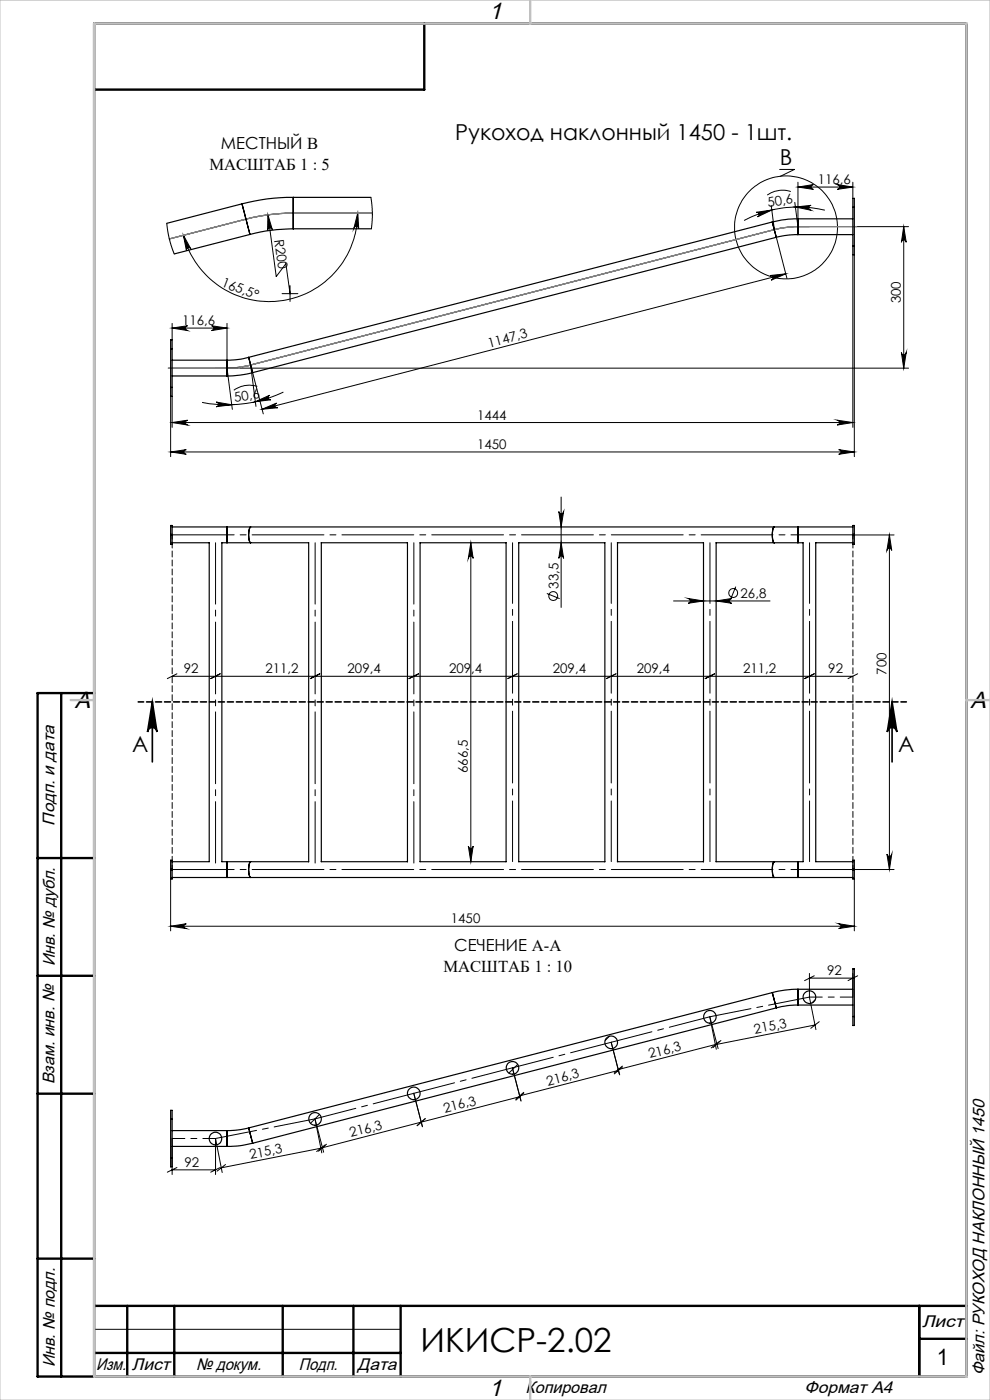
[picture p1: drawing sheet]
<svg xmlns="http://www.w3.org/2000/svg" width="210mm" height="297mm" viewBox="0 0 210 297" stroke-linecap="round" stroke-linejoin="round" font-family="sans-serif">
<g fill="none" stroke="#000" stroke-width=".21">
<path d="M165.4 35.9h3.1l-2.9 1.5M169.3 38.7v7.7M169.3 39.7h11.6M169.3 39.7l3.2-.5a.51 .51 0 0 0-.4 .5 .51 .51 0 0 0 .4 .5zM177.6 39.2l3.3 .5-3.3 .5a.51 .51 0 0 0 .5-.5 .51 .51 0 0 0-.5-.5zM180.9 38.7v3.4M35.4 47.4l.5 3.2 1.1 3.3M38.9 49.9l1.6 2.9a.51 .51 0 0 0-.7-.3 .51 .51 0 0 0-.3 .7zM56.8 45.6l1 3.2a.52 .52 0 0 0-.6-.4 .52 .52 0 0 0-.4 .5zM56.8 45.6l1.8 13.1 2-2.8 .9 6.4M75.9 45.2l.2 3.3a.52 .52 0 0 0-.5-.5 .52 .52 0 0 0-.5 .4zM75.9 45.2a18.8 18.8 0 0 1-16.4 18.6 18.8 18.8 0 0 1-20.6-13.9"/>
<path d="M78.7 41.9l.3 2.9-.2 3.7M160.4 45l3.3-.4-3 1.4a.5 .5 0 0 0 .3-.6 .5 .5 0 0 0-.6-.4zM163.3 58.5l3.4-.4-3.1 1.3a.51 .51 0 0 0 .4-.6 .51 .51 0 0 0-.7-.3zM163.6 43.6l.7 5.1M164.7 50.3l2.2 8.8M166.7 58.1l-111.1 28.7M167.7 40.6a5.6 5.6 0 0 0-5 .8M168.6 42.9l.7 5.2M168.7 43.9l3.3-.3a.51 .51 0 0 0-.5 .4 .51 .51 0 0 0 .5 .6zM175 44.6a24.1 24.1 0 0 0-17.2 2.2M180.9 54.1v36.6M181.2 54.1v42.8"/>
<path d="M181.7 48.1h11M191.7 48.1v30M191.7 48.1l.5 3.3a.51 .51 0 0 0-.5-.5 .51 .51 0 0 0-.5 .5zM36.5 68.6v3.5M36.5 69.6h11.7M36.5 69.6l3.3-.5a.51 .51 0 0 0-.5 .5 .51 .51 0 0 0 .5 .5zM44.9 69.1l3.3 .5-3.3 .5a.51 .51 0 0 0 .4-.5 .51 .51 0 0 0-.4-.5zM48.2 68.6v7.8M53.2 77.4l1.1 8.8M53.6 79.1l2.2 8.7M59.8 62.3h3.4M61.5 60.6v3.4"/>
<path d="M191.2 74.8a.51 .51 0 0 0 .5 .5 .51 .51 0 0 0 .5-.5l-.5 3.3zM192.7 78.1h-144.5l1.1 8.8M36.2 84.1v12.8M36.2 95.9h145M36.2 95.9l3.3-.5a.49 .49 0 0 0-.5 .5 .49 .49 0 0 0 .5 .5zM36.5 84.1v6.6M36.5 89.6h144.4M36.5 89.6l3.3-.5a.51 .51 0 0 0-.5 .6 .51 .51 0 0 0 .5 .5zM45.9 85.3l3.2 .6-3.3 .4a.49 .49 0 0 0 .5-.5 .49 .49 0 0 0-.4-.5zM54.2 85.2l3-1.3a.5 .5 0 0 0-.3 .6 .5 .5 0 0 0 .6 .3zM54.6 82a5.6 5.6 0 0 0-5 .8M55.6 86.8l3.1-1.3a.51 .51 0 0 0-.4 .6 .51 .51 0 0 0 .6 .4z"/>
<path d="M60.1 83.2a27.9 27.9 0 0 1-17.2 2.2M177.6 89.1l3.3 .5-3.3 .6a.51 .51 0 0 0 .5-.5 .51 .51 0 0 0-.5-.6zM177.9 95.4l3.3 .5-3.3 .5a.49 .49 0 0 0 .5-.5 .49 .49 0 0 0-.5-.5zM99.9 115.1l.5 3.4a.51 .51 0 0 0-.5-.5 .51 .51 0 0 0-.6 .5zM99.9 115.1v67.7M118.5 108.5a.51 .51 0 0 0 .5 .5 .51 .51 0 0 0 .6-.5l-.6 3.3zM119 115.1l.6 3.4a.51 .51 0 0 0-.6-.5 .51 .51 0 0 0-.5 .5zM119 105.4v23.5M181.2 113.5h8.5M188.7 113.5l.5 3.3a.51 .51 0 0 0-.6-.5 .51 .51 0 0 0-.5 .5zM188.7 113.5v71M116 125.9l2.7 1.1"/>
<path d="M142.9 127.5h20.4M145.9 127l3.3 .5-3.3 .5a.51 .51 0 0 0 .5-.5 .51 .51 0 0 0-.5-.5zM151.9 127.5l3.3-.5a.51 .51 0 0 0-.4 .5 .51 .51 0 0 0 .4 .5zM156.1 124.5l-1.1 2.6M36.5 143.5h144.4M37.5 142.9l-2 1.1M46.7 142.9l-2 1.1M67.8 142.9l-2 1.1M88.8 142.9l-2.1 1.1M109.7 142.9l-2 1.1M130.7 142.9l-2.1 1.1M151.6 142.9l-2 1.1"/>
<path d="M172.7 142.9l-2 1.1M181.9 142.9l-2 1.1M99.3 179.5a.51 .51 0 0 0 .6 .5 .51 .51 0 0 0 .5-.5l-.5 3.3zM36.2 186.5v11M36.2 196.5h145M36.2 196.5l3.3-.5a.51 .51 0 0 0-.5 .5 .51 .51 0 0 0 .5 .5zM177.9 196l3.3 .5-3.3 .5a.51 .51 0 0 0 .5-.5 .51 .51 0 0 0-.5-.5zM181.2 186.5v11M181.2 184.5h8.5M188.1 181.2a.51 .51 0 0 0 .5 .4 .51 .51 0 0 0 .6-.4l-.5 3.3zM129.3 219.8l-.9 .9M171.7 206.5v5.1l1.4 6.8"/>
<path d="M171.7 207.5h9.2M172.7 207l-2 1M172.9 217.4l-21.1 4.2M172.9 212.1l-.7 .7M173.8 216.7l-1.8 1.5M180.9 206.5v5.1M181.9 207l-2 1M67.8 236.4l-1.9 1.9M87.8 231.9l1.8 7.1M88.5 238.8l1.7-1.5-1.7 1.5M108.7 226.6l1.8 7M109.8 225.8l-1.8 1.8"/>
<path d="M110.3 232.7l-41.9 10.8M111.1 231.7l-1.7 1.5M111.1 231.9l-1.7 1.5M131.2 227.1l-21 5.4M131.4 227.9l-1.8-6.8 1.8 6.9M132 226.2l-1.7 1.4M132 226.3l-1.7 1.5M152.1 221.5l-21 5.4M152.3 222.5l-1.7-6.8 1.3 6.9M152.6 220.9l-1.8 1.4M152.9 220.7l-1.7 1.5M36.5 241.5v7.7"/>
<path d="M36.5 248.2h9.2M37.5 247.7l-2 1M46.7 247.7l-2 1M47.1 248.7l-1.4-7.2v7.7M47.8 247l-1.8 1.5M68.1 243.6l-21.2 4.2M68.7 244.4l-1.9-7 1.5 7.2M69 242.9l-1.8 1.4M69.3 242.7l-1.7 1.5M20 282h65"/>
<circle cx="166.7" cy="48.2" r="10.9"/>
<circle cx="117.4" cy="126.4" r=".93"/>
<circle cx="155.5" cy="125.8" r=".94"/>
</g>
<path d="M32.3 148.9l1 6.4a1.01 1.01 0 0 0-1-1 1.01 1.01 0 0 0-1 1zM32.3 148.9v12.7M189.2 148.9l1.1 6.4a1.02 1.02 0 0 0-1.1-1 1.02 1.02 0 0 0-1 1zM189.2 148.9v12.7" fill="none" stroke="#000" stroke-width=".35"/>
<path d="M79 45.2h-16.8a42.4 42.4 0 0 0-10 1.3l-16.3 4.2M181.7 48.1h-13.1l-3.7 .5-111.7 28.8a19.8 19.8 0 0 1-5 .7h-12.5" fill="none" stroke="#808080" stroke-width=".25"/>
<path d="M192.3 148.9h-163" fill="none" stroke="#000" stroke-width=".35" stroke-dasharray="1.3 .6" stroke-dashoffset=".1"/>
<path d="M45.7 115.1v68M66.8 115.1v68M87.8 115.1v68" fill="none" stroke="#000" stroke-width=".21" stroke-dasharray="15.2 1.3 1.3 1.3" stroke-dashoffset="2.2"/>
<path d="M108.7 115.1v67.7M129.7 115.1v67.7M150.6 115.1v67.7M171.7 115.1v67.7" fill="none" stroke="#000" stroke-width=".21" stroke-dasharray="15.2 1.3 1.3 1.3" stroke-dashoffset="2.4"/>
<path d="M181.2 113.5h-145M36.2 184.5h145" fill="none" stroke="#000" stroke-width=".21" stroke-dasharray="15.2 1.3 1.3 1.3" stroke-dashoffset="1.8"/>
<path d="M66.8 237.4l21-5.5M87.8 231.9l20.9-5.4M108.7 226.5l21-5.4M129.7 221.1l20.9-5.4" fill="none" stroke="#000" stroke-width=".21" stroke-dasharray="15.2 1.3 1.3 1.3" stroke-dashoffset="6.3"/>
<path d="M150.6 215.7l21.1-4.2M45.7 241.5l21.1-4.1" fill="none" stroke="#000" stroke-width=".21" stroke-dasharray="15.2 1.3 1.3 1.3" stroke-dashoffset="6.4"/>
<path d="M171.7 211.5h9.2M36.5 241.5h9.2" fill="none" stroke="#000" stroke-width=".21" stroke-dasharray="15.2 1.3 1.3 1.3" stroke-dashoffset="12.5"/>
<path d="M36.5 113.6v70.8M180.9 113.6v70.8" fill="none" stroke="#000" stroke-width=".21" stroke-dasharray="1.3 .6" stroke-dashoffset=".5"/>
<g fill="none" stroke="#000" stroke-width=".25">
<path d="M51.3 43.2l1.7 6.5M51.3 43.2l-15.9 4.2M53 49.7l-16 4.2M62.2 48.5a37.7 37.7 0 0 0-9.2 1.2M62.2 41.9a40.5 40.5 0 0 0-10.9 1.3M62.2 41.9v6.6M62.2 48.5h16.6M62.2 41.9h16.5M163.8 47.1l.9 3.2M163.8 47.1l-111.1 28.7M164.7 50.3l-111.1 28.8M169.3 49.8h-1.8l-2.8 .5"/>
<path d="M169.3 46.4a23.2 23.2 0 0 0-5.5 .7M169.3 46.4v3.4M169.3 49.8h11.6M169.3 46.4h11.6M180.9 52.2v1.9h.3v-1.9M180.9 44v-1.9h.3v1.9M180.9 44h.3M180.9 52.2h.3M180.9 44v8.2M181.2 44v8.2M36.2 74v-1.9h.3v1.9M36.2 74h.3"/>
<path d="M36.2 74v8.2M36.5 79.8h11.7M36.5 76.4h11.7M36.5 74v8.2M48.2 76.4v3.4M52.7 75.8a16.6 16.6 0 0 1-4.5 .6M52.7 75.8l.9 3.3M53.6 79.1a21 21 0 0 1-5.4 .7M36.2 82.2v1.9h.3v-1.9M36.2 82.2h.3M36.2 113.6v1.9h.3v-1.9M36.2 113.4v-1.9h.3v1.9"/>
<path d="M36.2 113.4v.2M36.2 113.4h.3M36.2 113.6h.3M36.5 113.4v.2M36.5 115.1h7.9v67.7h-7.9M36.5 111.8h11.7M48.2 115.1h5M48.2 111.8h5M48.2 111.8v3.3M48.2 115.1h-1.1v67.7h1.1M53.2 111.8a3.5 3.5 0 0 0 0 3.3M53.2 115.1h12.3v67.7"/>
<path d="M53.2 111.8h111.1M110 115.1h18.3v67.7M110 115.1v67.7M131 115.1h18.2v67.7M131 115.1v67.7M151.9 115.1h12.4M151.9 115.1v67.7M164.3 111.8h5M164.3 115.1h5M164.3 111.8a3.6 3.6 0 0 0-.1 3.3h.1M164.3 111.8a3.5 3.5 0 0 0-.4 2.8l.4 .5M169.3 111.8v3.3"/>
<path d="M169.3 115.1h1.1v67.7h-1.1M169.3 111.8h11.6M180.9 113.4v-1.9h.3v1.9M180.9 113.6v1.9h.3v-1.9M180.9 113.4v.2M180.9 115.1h-7.9v67.7h7.9M180.9 113.4h.3M180.9 113.6h.3M181.2 113.4v.2M20 147v145M36.2 184.6v1.9h.3v-1.9M36.2 184.4v-1.9h.3v1.9"/>
<path d="M36.2 184.4v.2M36.2 184.4h.3M36.2 184.6h.3M36.5 184.4v.2M36.5 186.2h11.7M48.2 186.2h5M48.2 182.8h5M48.2 182.8v3.4M53.2 182.8a3.5 3.5 0 0 0 0 3.4M53.2 186.2h111.1M53.2 182.8h12.3M86.4 182.8h-18.2l-.1-67.7h18.3v67.7"/>
<path d="M107.4 182.8h-18.3v-67.7h18.3v67.7M110 182.8h18.3M131 182.8h18.2M151.9 182.8h12.4M164.3 182.8h5M164.3 186.2h5M164.3 182.8a3.2 3.2 0 0 0-.4 2.9l.4 .5M164.3 182.8a3.5 3.5 0 0 0-.3 3l.3 .4M169.3 182.8v3.4M169.3 186.2h11.6M180.9 184.4v-1.9h.3v1.9M180.9 184.6v1.9h.3v-1.9"/>
<path d="M180.9 184.4v.2M180.9 184.4h.3M180.9 184.6h.3M181.2 184.4v.2M163.8 210.6l.9 3.2M163.8 210.6l-111.1 28.7M164.7 213.8l-111.1 28.7M169.3 213.2a16.6 16.6 0 0 0-4.6 .6M169.3 209.9a21 21 0 0 0-5.5 .7M169.3 209.9v3.3M169.3 213.2h11.6M169.3 209.9h11.6"/>
<path d="M180.9 215.6v2h.3v-2M180.9 207.4v-1.9h.3v1.9M180.9 207.4v8.2M180.9 215.6h.3M180.9 207.4h.3M181.2 207.4v8.2M36.2 237.5v-2h.3v2M36.2 237.5v8.1M36.2 237.5h.3M36.5 237.5v8.1M36.5 239.9h11.7M48.2 239.9v3.3"/>
<path d="M52.7 239.3l-2.2 .4-2.3 .2M52.7 239.3l.9 3.2M36.2 245.6v1.9h.3v-1.9M36.2 245.6h.3M36.5 243.2h11.7M53.6 242.5a19.1 19.1 0 0 1-5.4 .7"/>
<circle cx="150.6" cy="215.7" r="1.33"/>
<circle cx="171.7" cy="211.5" r="1.35"/>
<circle cx="66.8" cy="237.4" r="1.34"/>
<circle cx="87.8" cy="231.9" r="1.34"/>
<circle cx="108.7" cy="226.6" r="1.33"/>
<circle cx="129.6" cy="221.1" r="1.34"/>
<circle cx="45.7" cy="241.5" r="1.33"/>
</g>
<g fill="none" stroke="#000" stroke-width=".5">
<path d="M90 5v14h-70M13 147v145M20 147h-12v145h197v-287h-185v287M8 182h12M8 207h12M8 232h12M8 267h12M20 277h185M27 277v15M37 277v15M60 277v15M75 277v15"/>
<path d="M85 277v15M195 277v15M20 287h65M195 284h10"/>
</g>
<path d="M0 0h210v297h-210z" fill="none" stroke="#c0c0c0" stroke-width=".21"/>
<path d="M20 5h185v287h-185zM112.5 0v5M15 148.5h5M205 148.5h5M112.5 292v5" fill="none" stroke="#c0c0c0" stroke-width=".5"/>
<path d="M48.2 78.1h2.6M53.2 77.4l-2.6 .7" fill="none" stroke="#808080" stroke-width=".21"/>
<g fill="#000">
<path d="M56.8 45.6l1 3.2a.52 .52 0 0 0-.6-.4 .52 .52 0 0 0-.4 .5z"/>
<path d="M169.3 39.7l3.2-.5a.51 .51 0 0 0-.4 .5 .51 .51 0 0 0 .4 .5zM177.6 39.2l3.3 .5-3.3 .5a.51 .51 0 0 0 .5-.5 .51 .51 0 0 0-.5-.5z"/>
<path d="M38.9 49.9l1.6 2.9a.51 .51 0 0 0-.7-.3 .51 .51 0 0 0-.3 .7zM75.9 45.2l.2 3.3a.52 .52 0 0 0-.5-.5 .52 .52 0 0 0-.5 .4z"/>
<path d="M168.7 43.9l3.3-.3a.51 .51 0 0 0-.5 .4 .51 .51 0 0 0 .5 .6zM160.4 45l3.3-.4-3 1.4a.5 .5 0 0 0 .3-.6 .5 .5 0 0 0-.6-.4z"/>
<path d="M36.5 69.6l3.3-.5a.51 .51 0 0 0-.5 .5 .51 .51 0 0 0 .5 .5zM44.9 69.1l3.3 .5-3.3 .5a.51 .51 0 0 0 .4-.5 .51 .51 0 0 0-.4-.5zM36.5 89.6l3.3-.5a.51 .51 0 0 0-.5 .6 .51 .51 0 0 0 .5 .5zM177.6 89.1l3.3 .5-3.3 .6a.51 .51 0 0 0 .5-.5 .51 .51 0 0 0-.5-.6zM36.2 95.9l3.3-.5a.49 .49 0 0 0-.5 .5 .49 .49 0 0 0 .5 .5zM177.9 95.4l3.3 .5-3.3 .5a.49 .49 0 0 0 .5-.5 .49 .49 0 0 0-.5-.5z"/>
<path d="M191.2 74.8a.51 .51 0 0 0 .5 .5 .51 .51 0 0 0 .5-.5l-.5 3.3zM191.7 48.1l.5 3.3a.51 .51 0 0 0-.5-.5 .51 .51 0 0 0-.5 .5z"/>
<path d="M45.9 85.3l3.2 .6-3.3 .4a.49 .49 0 0 0 .5-.5 .49 .49 0 0 0-.4-.5zM54.2 85.2l3-1.3a.5 .5 0 0 0-.3 .6 .5 .5 0 0 0 .6 .3z"/>
<path d="M55.6 86.8l3.1-1.3a.51 .51 0 0 0-.4 .6 .51 .51 0 0 0 .6 .4zM163.3 58.5l3.4-.4-3.1 1.3a.51 .51 0 0 0 .4-.6 .51 .51 0 0 0-.7-.3z"/>
<path d="M99.9 115.1l.5 3.4a.51 .51 0 0 0-.5-.5 .51 .51 0 0 0-.6 .5zM99.3 179.5a.51 .51 0 0 0 .6 .5 .51 .51 0 0 0 .5-.5l-.5 3.3z"/>
<path d="M119 115.1l.6 3.4a.51 .51 0 0 0-.6-.5 .51 .51 0 0 0-.5 .5zM118.5 108.5a.51 .51 0 0 0 .5 .5 .51 .51 0 0 0 .6-.5l-.6 3.3z"/>
<path d="M189.2 148.9l1.1 6.4a1.02 1.02 0 0 0-1.1-1 1.02 1.02 0 0 0-1 1zM32.3 148.9l1 6.4a1.01 1.01 0 0 0-1-1 1.01 1.01 0 0 0-1 1z"/>
<path d="M36.2 196.5l3.3-.5a.51 .51 0 0 0-.5 .5 .51 .51 0 0 0 .5 .5zM177.9 196l3.3 .5-3.3 .5a.51 .51 0 0 0 .5-.5 .51 .51 0 0 0-.5-.5zM145.9 127l3.3 .5-3.3 .5a.51 .51 0 0 0 .5-.5 .51 .51 0 0 0-.5-.5zM151.9 127.5l3.3-.5a.51 .51 0 0 0-.4 .5 .51 .51 0 0 0 .4 .5z"/>
<path d="M188.1 181.2a.51 .51 0 0 0 .5 .4 .51 .51 0 0 0 .6-.4l-.5 3.3zM188.7 113.5l.5 3.3a.51 .51 0 0 0-.6-.5 .51 .51 0 0 0-.5 .5z"/>
</g>
<text font-size="7.1" x="89.2" y="286.7">ИКИСР-2.02</text>
<g font-size="5">
<text x="103.7" y="4.1">1</text>
<text x="15.9" y="150.1">A</text>
<text x="205.9" y="150.1">A</text>
<text x="103.7" y="296.1">1</text>
</g>
<text font-size="4.8" x="198.8" y="289.6">1</text>
<g font-size="4.7">
<text x="96.6" y="29.7">Рукоход наклонный 1450 - 1шт.</text>
<text x="165.4" y="35">B</text>
<text x="28" y="159.6">A</text>
<text x="190.5" y="159.6">A</text>
</g>
<g font-size="3.6">
<text x="11.6" y="175.1" transform="rotate(-90 11.6 175.1)">Подп. и дата</text>
<text x="11.6" y="205" transform="rotate(-90 11.6 205)">Инв. № дубл.</text>
<text x="11.6" y="230" transform="rotate(-90 11.6 230)">Взам. инв. №</text>
<text x="195.6" y="281.6">Лист</text>
<text x="11.6" y="290" transform="rotate(-90 11.6 290)">Инв. № подл.</text>
<text x="20.4" y="290.6">Изм.</text>
<text x="28" y="290.6">Лист</text>
<text x="41.6" y="290.6">№ докум.</text>
<text x="63.4" y="290.6">Подп.</text>
<text x="75.9" y="290.6">Дата</text>
<text x="208.8" y="291.8" transform="rotate(-90 208.8 291.8)">Файл: РУКОХОД НАКЛОННЫЙ 1450</text>
<text x="111.5" y="295.6">Копировал</text>
<text x="170.7" y="295.6">Формат А4</text>
</g>
<g font-size="3.5">
<text x="46.9" y="31.6">МЕСТНЫЙ B</text>
<text x="44.4" y="36">МАСШТАБ 1 : 5</text>
<text x="96.4" y="201.8">СЕЧЕНИЕ A-A</text>
<text x="94.1" y="206.2">МАСШТАБ 1 : 10</text>
</g>
<g font-size="2.8">
<text x="173.5" y="39">116,6</text>
<text x="162.9" y="43.9" transform="rotate(-8 162.9 43.9)">50,6</text>
<text x="58.2" y="50.9" transform="rotate(82 58.2 50.9)">R200</text>
<text x="46.8" y="60.7" transform="rotate(21 46.8 60.7)">165,5°</text>
<text x="191.1" y="64.4" transform="rotate(-90 191.1 64.4)">300</text>
<text x="38.6" y="69">116,6</text>
<text x="103.7" y="73.7" transform="rotate(-15 103.7 73.7)">1147,3</text>
<text x="49.8" y="85.3" transform="rotate(-9 49.8 85.3)">50,6</text>
<text x="101.2" y="89">1444</text>
<text x="101.2" y="95.2">1450</text>
<text x="118.4" y="124.9" transform="rotate(-90 118.4 124.9)">33,5</text>
<text x="157.1" y="126.9">26,8</text>
<text x="39" y="142.8">92</text>
<text x="56.3" y="142.8">211,2</text>
<text x="73.7" y="142.8">209,4</text>
<text x="95.3" y="142.8">209,4</text>
<text x="117.3" y="142.8">209,4</text>
<text x="135.1" y="142.8">209,4</text>
<text x="157.6" y="142.8">211,2</text>
<text x="175.7" y="142.8">92</text>
<text x="188.1" y="143.2" transform="rotate(-90 188.1 143.2)">700</text>
<text x="99.3" y="164" transform="rotate(-90 99.3 164)">666,5</text>
<text x="95.6" y="195.9">1450</text>
<text x="175.4" y="206.9">92</text>
<text x="160.2" y="219.3" transform="rotate(-11 160.2 219.3)">215,3</text>
<text x="137.8" y="224.5" transform="rotate(-15 137.8 224.5)">216,3</text>
<text x="116.2" y="230.3" transform="rotate(-15 116.2 230.3)">216,3</text>
<text x="94.3" y="236.1" transform="rotate(-15 94.3 236.1)">216,3</text>
<text x="53.1" y="245.9" transform="rotate(-11 53.1 245.9)">215,3</text>
<text x="74.5" y="241.3" transform="rotate(-15 74.5 241.3)">216,3</text>
<text x="39.1" y="247.5">92</text>
</g>
</svg>
